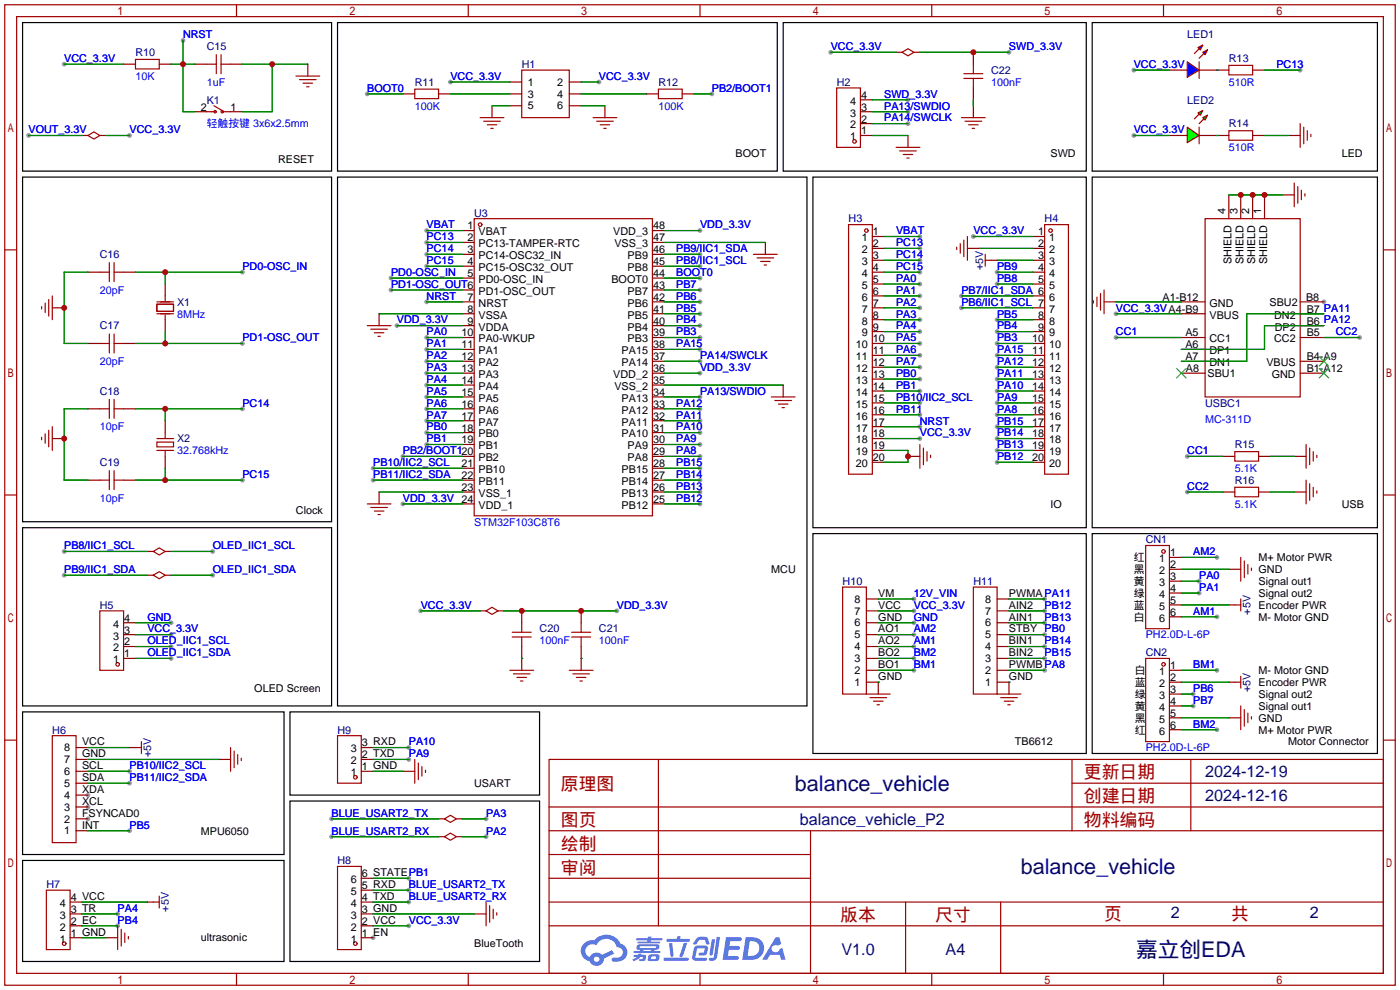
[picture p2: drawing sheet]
<svg xmlns="http://www.w3.org/2000/svg" width="299mm" height="212mm" viewBox="0 0 299 212" stroke-linecap="round" stroke-linejoin="round" font-family="sans-serif">
<g fill="#999">
<circle cx="283" cy="64.5" r=".51"/>
<circle cx="18.8" cy="175" r=".51"/>
<circle cx="18.8" cy="172.5" r=".51"/>
<circle cx="18.8" cy="169.9" r=".51"/>
<circle cx="79.8" cy="200.4" r=".51"/>
<circle cx="39.1" cy="8.6" r=".51"/>
<circle cx="128" cy="17.5" r=".51"/>
<circle cx="96.3" cy="17.5" r=".51"/>
<circle cx="78.5" cy="20.1" r=".51"/>
<circle cx="152.1" cy="20.1" r=".51"/>
<circle cx="91.2" cy="49.3" r=".51"/>
<circle cx="91.2" cy="51.8" r=".51"/>
<circle cx="91.2" cy="54.4" r=".51"/>
<circle cx="91.2" cy="56.9" r=".51"/>
<circle cx="83.6" cy="59.4" r=".51"/>
<circle cx="83.6" cy="62" r=".51"/>
<circle cx="91.2" cy="64.5" r=".51"/>
<circle cx="84.8" cy="69.6" r=".51"/>
<circle cx="91.2" cy="72.1" r=".51"/>
<circle cx="91.2" cy="74.7" r=".51"/>
<circle cx="91.2" cy="77.2" r=".51"/>
<circle cx="91.2" cy="79.8" r=".51"/>
<circle cx="91.2" cy="82.3" r=".51"/>
<circle cx="91.2" cy="84.8" r=".51"/>
<circle cx="91.2" cy="87.4" r=".51"/>
<circle cx="91.2" cy="89.9" r=".51"/>
<circle cx="91.2" cy="92.5" r=".51"/>
<circle cx="91.2" cy="95" r=".51"/>
<circle cx="86.1" cy="97.5" r=".51"/>
<circle cx="79.8" cy="100.1" r=".51"/>
<circle cx="79.8" cy="102.6" r=".51"/>
<circle cx="86.1" cy="107.7" r=".51"/>
<circle cx="149.6" cy="107.7" r=".51"/>
<circle cx="149.6" cy="105.2" r=".51"/>
<circle cx="149.6" cy="102.6" r=".51"/>
<circle cx="149.6" cy="100.1" r=".51"/>
<circle cx="149.6" cy="97.5" r=".51"/>
<circle cx="149.6" cy="95" r=".51"/>
<circle cx="149.6" cy="92.5" r=".51"/>
<circle cx="149.6" cy="89.9" r=".51"/>
<circle cx="149.6" cy="87.4" r=".51"/>
<circle cx="149.6" cy="84.8" r=".51"/>
<circle cx="149.6" cy="79.8" r=".51"/>
<circle cx="149.6" cy="77.2" r=".51"/>
<circle cx="149.6" cy="74.7" r=".51"/>
<circle cx="149.6" cy="72.1" r=".51"/>
<circle cx="149.6" cy="69.6" r=".51"/>
<circle cx="149.6" cy="67.1" r=".51"/>
<circle cx="149.6" cy="64.5" r=".51"/>
<circle cx="149.6" cy="62" r=".51"/>
<circle cx="149.6" cy="59.4" r=".51"/>
<circle cx="149.6" cy="56.9" r=".51"/>
<circle cx="149.6" cy="54.4" r=".51"/>
<circle cx="149.6" cy="49.3" r=".51"/>
<circle cx="51.8" cy="58.2" r=".51"/>
<circle cx="51.8" cy="73.4" r=".51"/>
<circle cx="51.8" cy="87.4" r=".51"/>
<circle cx="51.8" cy="102.6" r=".51"/>
<circle cx="13.7" cy="13.7" r=".51"/>
<circle cx="27.7" cy="29" r=".51"/>
<circle cx="6.1" cy="29" r=".51"/>
<circle cx="89.9" cy="130.6" r=".51"/>
<circle cx="131.8" cy="130.6" r=".51"/>
<circle cx="194.1" cy="21.3" r=".51"/>
<circle cx="194.1" cy="26.4" r=".51"/>
<circle cx="194.1" cy="23.9" r=".51"/>
<circle cx="177.5" cy="11.2" r=".51"/>
<circle cx="215.6" cy="11.2" r=".51"/>
<circle cx="242.3" cy="15" r=".51"/>
<circle cx="242.3" cy="29" r=".51"/>
<circle cx="277.9" cy="15" r=".51"/>
<circle cx="196.6" cy="50.5" r=".51"/>
<circle cx="196.6" cy="53.1" r=".51"/>
<circle cx="196.6" cy="55.6" r=".51"/>
<circle cx="196.6" cy="58.2" r=".51"/>
<circle cx="196.6" cy="60.7" r=".51"/>
<circle cx="196.6" cy="63.2" r=".51"/>
<circle cx="196.6" cy="65.8" r=".51"/>
<circle cx="196.6" cy="68.3" r=".51"/>
<circle cx="196.6" cy="70.9" r=".51"/>
<circle cx="196.6" cy="73.4" r=".51"/>
<circle cx="196.6" cy="75.9" r=".51"/>
<circle cx="196.6" cy="78.5" r=".51"/>
<circle cx="196.6" cy="81" r=".51"/>
<circle cx="196.6" cy="83.6" r=".51"/>
<circle cx="196.6" cy="86.1" r=".51"/>
<circle cx="196.6" cy="88.6" r=".51"/>
<circle cx="196.6" cy="91.2" r=".51"/>
<circle cx="196.6" cy="93.7" r=".51"/>
<circle cx="208" cy="50.5" r=".51"/>
<circle cx="213.1" cy="58.2" r=".51"/>
<circle cx="213.1" cy="60.7" r=".51"/>
<circle cx="213.1" cy="68.3" r=".51"/>
<circle cx="213.1" cy="70.9" r=".51"/>
<circle cx="213.1" cy="73.4" r=".51"/>
<circle cx="213.1" cy="75.9" r=".51"/>
<circle cx="213.1" cy="78.5" r=".51"/>
<circle cx="213.1" cy="81" r=".51"/>
<circle cx="213.1" cy="83.6" r=".51"/>
<circle cx="213.1" cy="86.1" r=".51"/>
<circle cx="213.1" cy="88.6" r=".51"/>
<circle cx="213.1" cy="91.2" r=".51"/>
<circle cx="213.1" cy="93.7" r=".51"/>
<circle cx="213.1" cy="96.3" r=".51"/>
<circle cx="213.1" cy="98.8" r=".51"/>
<circle cx="238.5" cy="72.1" r=".51"/>
<circle cx="290.6" cy="72.1" r=".51"/>
<circle cx="253.7" cy="97.5" r=".51"/>
<circle cx="253.7" cy="105.2" r=".51"/>
<circle cx="238.5" cy="67.1" r=".51"/>
<circle cx="36.6" cy="133.1" r=".51"/>
<circle cx="36.6" cy="135.6" r=".51"/>
<circle cx="36.6" cy="138.2" r=".51"/>
<circle cx="36.6" cy="140.7" r=".51"/>
<circle cx="205.5" cy="65.8" r=".51"/>
<circle cx="205.5" cy="63.2" r=".51"/>
<circle cx="45.5" cy="117.9" r=".51"/>
<circle cx="13.7" cy="117.9" r=".51"/>
<circle cx="13.7" cy="122.9" r=".51"/>
<circle cx="45.5" cy="122.9" r=".51"/>
<circle cx="27.7" cy="164.8" r=".51"/>
<circle cx="27.7" cy="167.4" r=".51"/>
<circle cx="27.7" cy="177.5" r=".51"/>
<circle cx="87.4" cy="197.9" r=".51"/>
<circle cx="87.4" cy="190.2" r=".51"/>
<circle cx="87.4" cy="192.8" r=".51"/>
<circle cx="103.9" cy="178.8" r=".51"/>
<circle cx="70.9" cy="178.8" r=".51"/>
<circle cx="70.9" cy="175" r=".51"/>
<circle cx="103.9" cy="175" r=".51"/>
<circle cx="87.4" cy="162.3" r=".51"/>
<circle cx="87.4" cy="159.8" r=".51"/>
<circle cx="25.1" cy="195.3" r=".51"/>
<circle cx="25.1" cy="197.9" r=".51"/>
<circle cx="87.4" cy="187.7" r=".51"/>
<circle cx="195.3" cy="128" r=".51"/>
<circle cx="195.3" cy="130.6" r=".51"/>
<circle cx="223.3" cy="135.6" r=".51"/>
<circle cx="195.3" cy="135.6" r=".51"/>
<circle cx="195.3" cy="138.2" r=".51"/>
<circle cx="195.3" cy="140.7" r=".51"/>
<circle cx="195.3" cy="133.1" r=".51"/>
<circle cx="195.3" cy="143.3" r=".51"/>
<circle cx="260.1" cy="119.1" r=".51"/>
<circle cx="260.1" cy="143.3" r=".51"/>
<circle cx="260.1" cy="156" r=".51"/>
<circle cx="255" cy="148.3" r=".51"/>
<circle cx="255" cy="150.9" r=".51"/>
<circle cx="260.1" cy="131.8" r=".51"/>
<circle cx="256.3" cy="124.2" r=".51"/>
<circle cx="256.3" cy="126.7" r=".51"/>
<circle cx="223.3" cy="128" r=".51"/>
<circle cx="223.3" cy="130.6" r=".51"/>
<circle cx="223.3" cy="133.1" r=".51"/>
<circle cx="223.3" cy="138.2" r=".51"/>
<circle cx="223.3" cy="140.7" r=".51"/>
<circle cx="223.3" cy="143.3" r=".51"/>
</g>
<g fill="none" stroke="#a10000" stroke-width=".25">
<path d="M1 1h297.2v209.6h-297.2zM3.6 3.6h292.1v204.4h-292.1zM50.5 1v2.6M100.1 1v2.6M149.6 1v2.6M199.1 1v2.6M248.7 1v2.6M1 53.4h2.6M295.7 53.4h2.5M1 105.8h2.6M295.7 105.8h2.5M1 158.2h2.6"/>
<path d="M295.7 158.2h2.5M117.3 162.3h178.4v45.7h-178.4zM117.3 177.5h178.4M117.3 172.5h178.4M140.7 162.3v35.6M173.2 177.5v30.5M229.1 162.3v15.2M229.1 167.4h66.6M254.5 162.3v15.2M117.3 182.6h55.9M117.3 197.9h178.4M117.3 192.8h178.4"/>
<path d="M117.3 187.7h55.9M193.5 192.8v15.2M213.9 192.8v15.2M50.5 208v2.6M100.1 208v2.6M149.6 208v2.6M199.1 208v2.6M248.7 208v2.6"/>
</g>
<g fill="#5487ff">
<path d="M155.2 200.3h2.6a.48 .48 0 0 1 .7 .4 .48 .48 0 0 1-.6 .4h-1.8l-.2 1.1h1.9a.43 .43 0 0 1 .4 .4 .43 .43 0 0 1-.5 .4h-1.9l-.2 1.3h1.7a.45 .45 0 0 1 .5 .2 .45 .45 0 0 1-.1 .6h-3.3z"/>
<path d="M165.7 200.3h.9l.4 1.5-.8 .3a.84 .84 0 0 0-1.2 .3 .84 .84 0 0 0 .4 1.1 .84 .84 0 0 0 1.1-.4l.1-.2 .6-.3 .7 2.5h-1l-.2-1h-2.1l-.6 1h-1.1z"/>
<path d="M152.1 200.8h.7l-.5 3.1a.36 .36 0 0 1-.3 .3 .36 .36 0 0 1-.4-.3z"/>
<path d="M153.2 200.2h.7l-.6 4.3a1.13 1.13 0 0 1-1.8 .6l.2-.4h.7l.2-.2z"/>
<path d="M148.9 200.6l.6-.4h1a.77 .77 0 0 1 .9 .5l.3 1-.2 .2h-.5l-.3-.9-.2-.2-1 .1-.7 1-.6-.1-.1-.2z"/>
<path d="M148.4 202.4l.6-.3h1.7a.81 .81 0 0 1 .7 .5 .81 .81 0 0 1-.2 .8 .81 .81 0 0 1-.9 .8h-.7a.32 .32 0 0 1-.3-.3 .32 .32 0 0 1 .4-.3h.7l.2-.9-1.6 .1-.4 1.8 2.2 .1a.32 .32 0 0 1 .3 .4 .32 .32 0 0 1-.4 .2h-2.2l-.5-.3-.1-.5z"/>
<path d="M141.9 204.7h5a.33 .33 0 0 1 .3 .3 .33 .33 0 0 1-.3 .3h-4.9l-.2-.1z"/>
<path d="M146.1 201.5h.8l-.7 2a.98 .98 0 0 1-.7 1.1l-.3-.3z"/>
<path d="M143 201.6h.7l.3 2.5a.34 .34 0 0 1-.3 .4 .34 .34 0 0 1-.4-.3z"/>
<path d="M142.5 200.7h2.1l.3-.6h.6l-.1 .6h1.7a.32 .32 0 0 1 .4 .3 .32 .32 0 0 1-.4 .3h-4.5l-.2-.2z"/>
<path d="M135.5 204.1h.9l.1-.3h.6v.3h.8a.82 .82 0 0 1-.5 1.3h-.8v-.4l.7-.1 .1-.3a.68 .68 0 0 0-1 .4l-1.1 .4-.1-.4 .9-.5h-.7z"/>
<path d="M136 200.5h2.4l.1-.3h.7v.3h2.2l.2 .3-.2 .2h-2.3v.2h1.8l.2 .3-.2 .1h-4.5l-.1-.4h2l.1-.2h-2.3l-.1-.2z"/>
<path d="M159.4 200.3l-.8 4.9h1.7a2.5 2.5 0 0 0 3-2.5 2.5 2.5 0 0 0-3.1-2.4zM160.3 201.1a1.61 1.61 0 0 1 2 1.5 1.61 1.61 0 0 1-1.8 1.7h-.7z"/>
<path d="M136.2 202a.55 .55 0 0 0-.2 .8 .55 .55 0 0 0 .7 .2l.1 .3h-1.3v.3l5.4 .1 .3-.2-.2-.2h-1.2l.2-.3a.7 .7 0 0 0 .8-.3 .7 .7 0 0 0 0-.8l-4.2-.1zM136.8 202.3l3.3-.1 .1 .1-.2 .3h-3.2zM137.5 203h1.7l-.2 .3h-1.4z"/>
<path d="M138.6 204.2a1.05 1.05 0 0 0 0 1.2 2.91 2.91 0 0 0 2.2-.2 .98 .98 0 0 0 0-1.2h-1.6zM139.2 204.5l.9-.1 .1 .4-.2 .2-.8-.1z"/>
<path d="M124.9 201.6a2.23 2.23 0 0 0-.7 2.3 2.23 2.23 0 0 0 1.8 1.6 1.58 1.58 0 0 0 1.8 .9 1.58 1.58 0 0 0 1.3-1.5l2.2-1.1-.5-.7-2.1 1a1.65 1.65 0 0 0-2.7 .4 1.45 1.45 0 0 1-.8-1.9 1.45 1.45 0 0 1 2-.7l.3 .1a2.3 2.3 0 0 1 2.3-1.3 2.3 2.3 0 0 1 2 1.7 1.12 1.12 0 0 1 1.3 1 1.12 1.12 0 0 1-1.1 1.2h-.7a.45 .45 0 0 0-.6 .4 .45 .45 0 0 0 .5 .5 2.21 2.21 0 0 0 2.2-.5 2.21 2.21 0 0 0 .5-2.3 2.13 2.13 0 0 0-1.3-1.1 3.3 3.3 0 0 0-5.6-.7l-1.1 .1zM127 205a.57 .57 0 0 1 1.1 0 .57 .57 0 0 1-1.1 0z"/>
</g>
<g fill="none" stroke="#a10000" stroke-width=".25">
<path d="M29 12.7h5v2h-5zM44.2 13.7h2M46.2 11.7v4M47.2 13.7h2.1M47.2 11.7v4M63.2 16.3h5.1M64 17h3.6M64.8 17.8h2M65.5 18.5h.5M88.6 19.1h5.1v2h-5.1zM111.5 15h10.2v10.1h-10.2zM140.7 19.1h5.1v2h-5.1z"/>
<path d="M178.8 18.8h5.1v12.7h-5.1zM192.8 11.2l1.3-.8 1.2 .8-1.2 .7zM206 16.8h4.1M206 15.7h4.1M208 13.7v2M208 16.8v2M256.3 13.2v3.6M18.8 29l1.3-.8 1.2 .8-1.2 .7zM44.2 23.9h1.8M45.7 22.6l1.8 1M47.5 23.9h1.8M102.6 25.1h5.1"/>
<path d="M103.4 25.9h3.5M104.1 26.7h2.1M104.9 27.4h.5M126.7 25.1h5.1M127.5 25.9h3.6M128.3 26.7h2M129 27.4h.5M191.5 31.5h5.1M192.3 32.3h3.5M193 33h2.1M193.8 33.8h.5M205.5 25.1h5.1"/>
<path d="M206.2 25.9h3.6M207 26.7h2M207.8 27.4h.5M21.3 58.2h2.1M23.4 56.1v4.1M24.4 58.2h2M24.4 56.1v4.1M101.3 46.7h38.1v63.5h-38.1zM161 54.4h5.1M161.8 55.1h3.6M162.6 55.9h2M163.3 56.6h.5"/>
<path d="M8.9 65.5v.5M9.7 64.8v2M10.4 64v3.6M11.2 63.2v5.1M21.3 73.4h2.1M23.4 71.4v4M24.4 71.4v4M24.4 73.4h2M33.5 65h3.6v1.5h-3.6zM33.5 64.5h3.6M33.5 67.1h3.6M35.3 63.2v1.1"/>
<path d="M35.3 67.3v1M78.5 69.6h5.1M79.2 70.4h3.6M80 71.1h2M80.8 71.9h.5M8.9 93.5v.5M9.7 92.7v2M10.4 91.9v3.6M11.2 91.2v5.1M21.3 87.4h2.1M23.4 85.3v4.1M24.4 85.3v4.1"/>
<path d="M24.4 87.4h2M33.5 94.5h3.6v1h-3.6zM33.5 96.3h3.6M33.5 93.7h3.6M35.3 92.5v1.2M35.3 96.3v1.2M164.8 84.8h5.1M165.6 85.6h3.6M166.4 86.4h2M167.1 87.1h.5M21.3 102.6h2.1M23.4 100.6v4"/>
<path d="M24.4 100.6v4M24.4 102.6h2M78.5 107.7h5.1M79.2 108.5h3.6M80 109.2h2M80.8 110h.5M103.9 130.6l1.3-.8 1.2 .8-1.2 .7zM109.5 135.1h4M109.5 136.1h4M111.5 133.1v2M111.5 136.1v2.1M122.2 135.1h4"/>
<path d="M122.2 136.1h4M124.2 133.1v2M124.2 136.1v2.1M109 143.3h5M109.7 144h3.6M110.5 144.8h2M111.3 145.5h.5M121.7 143.3h5M122.4 144h3.6M123.2 144.8h2M124 145.5h.5"/>
<circle cx="46" cy="23.9" r=".25"/>
<circle cx="47.5" cy="23.9" r=".25"/>
<circle cx="182.6" cy="30.2" r=".38"/>
<circle cx="102.6" cy="48" r=".38"/>
</g>
<g fill="none" stroke="#870000" stroke-width=".25">
<path d="M26.4 13.7h2.6M34 13.7h2.6M41.7 13.7h2.5M49.3 13.7h2.5M65.8 13.7v2.6M109 17.5h2.5M121.7 17.5h2.5M191.5 11.2h1.3M195.3 11.2h1.3M208 11.2v2.5M208 18.8v2.5M249.9 15h3.8"/>
<path d="M256.3 15h3.8M17.5 29h1.3M21.3 29h1.3M41.7 23.9h2.5M49.3 23.9h2.5M86.1 20.1h2.5M93.7 20.1h2.6M105.2 22.6v2.5M109 20.1h2.5M109 22.6h2.5M121.7 20.1h2.5M121.7 22.6h2.5"/>
<path d="M129.3 22.6v2.5M138.2 20.1h2.5M145.8 20.1h2.5M183.9 23.9h2.5M183.9 29h2.5M183.9 26.4h2.5M183.9 21.3h2.5M194.1 29v2.5M208 22.6v2.5M18.8 58.2h2.5M26.4 58.2h2.6M98.8 49.3h2.5"/>
<path d="M98.8 51.8h2.5M98.8 54.4h2.5M98.8 56.9h2.5M98.8 59.4h2.5M139.4 49.3h2.6M139.4 51.8h2.6M139.4 54.4h2.6M139.4 56.9h2.6M139.4 59.4h2.6M163.6 51.8v2.6M11.2 65.8h2.5M18.8 73.4h2.5"/>
<path d="M26.4 73.4h2.6M35.3 60.7v2.5M35.3 68.3v2.6M81 67.1v2.5M98.8 62h2.5M98.8 64.5h2.5M98.8 67.1h2.5M98.8 69.6h2.5M98.8 72.1h2.5M98.8 74.7h2.5M98.8 77.2h2.5M98.8 79.8h2.5"/>
<path d="M139.4 62h2.6M139.4 64.5h2.6M139.4 67.1h2.6M139.4 69.6h2.6M139.4 72.1h2.6M139.4 74.7h2.6M139.4 77.2h2.6M139.4 79.8h2.6M11.2 93.7h2.5M18.8 87.4h2.5M26.4 87.4h2.6M35.3 89.9v2.6"/>
<path d="M35.3 97.5v2.6M98.8 82.3h2.5M98.8 84.8h2.5M98.8 87.4h2.5M98.8 89.9h2.5M98.8 92.5h2.5M98.8 95h2.5M98.8 97.5h2.5M139.4 82.3h2.6M139.4 84.8h2.6M139.4 87.4h2.6M139.4 89.9h2.6"/>
<path d="M139.4 92.5h2.6M139.4 95h2.6M139.4 97.5h2.6M167.4 82.3v2.5M18.8 102.6h2.5M26.4 102.6h2.6M81 105.2v2.5M98.8 100.1h2.5M98.8 102.6h2.5M98.8 105.2h2.5M98.8 107.7h2.5M139.4 100.1h2.6"/>
<path d="M139.4 102.6h2.6M139.4 105.2h2.6M139.4 107.7h2.6M102.6 130.6h1.3M106.4 130.6h1.3M111.5 130.6v2.5M111.5 138.2v5.1M124.2 130.6v2.5M124.2 138.2v5.1"/>
</g>
<g fill="none" stroke="#008700" stroke-width=".25">
<path d="M13.7 13.7h12.7M36.6 13.7h5.1M39.1 8.6v15.3h2.6M51.8 13.7h14M58.2 13.7v10.2h-6.4M96.3 17.5h12.7M124.2 17.5h3.8M177.5 11.2h14M196.6 11.2h19M6.1 29h11.4M22.6 29h5.1M78.5 20.1h7.6"/>
<path d="M96.3 20.1h12.7M105.2 22.6h3.8M124.2 20.1h14M124.2 22.6h5.1M148.3 20.1h3.8M186.4 23.9h7.7M186.4 29h7.7M186.4 21.3h7.7M186.4 26.4h7.7M208 21.3v1.3M18.8 58.2h-5.1v15.2h5.1M29 58.2h22.8"/>
<path d="M35.3 58.2v2.5M83.6 59.4h15.2M91.2 49.3h7.6M91.2 51.8h7.6M91.2 54.4h7.6M91.2 56.9h7.6M142 49.3h7.6M142 51.8h21.6M142 54.4h7.6M142 56.9h7.6M142 59.4h7.6M29 73.4h22.8"/>
<path d="M35.3 70.9v2.5M81 67.1h17.8M83.6 62h15.2M84.8 69.6h14M91.2 64.5h7.6M91.2 72.1h7.6M91.2 74.7h7.6M91.2 77.2h7.6M91.2 79.8h7.6M142 62h7.6M142 64.5h7.6M142 67.1h7.6"/>
<path d="M142 69.6h7.6M142 72.1h7.6M142 74.7h7.6M142 77.2h7.6M142 79.8h7.6M18.8 87.4h-5.1v15.2h5.1M29 87.4h22.8M35.3 87.4v2.5M86.1 97.5h12.7M91.2 82.3h7.6M91.2 84.8h7.6M91.2 87.4h7.6"/>
<path d="M91.2 89.9h7.6M91.2 92.5h7.6M91.2 95h7.6M142 82.3h25.4M142 84.8h7.6M142 87.4h7.6M142 89.9h7.6M142 92.5h7.6M142 95h7.6M142 97.5h7.6M29 102.6h22.8M35.3 100.1v2.5"/>
<path d="M79.8 100.1h19M79.8 102.6h19M81 105.2h17.8M86.1 107.7h12.7M142 100.1h7.6M142 102.6h7.6M142 105.2h7.6M142 107.7h7.6M89.9 130.6h12.7M107.7 130.6h24.1M111.5 140.7h.1M124.2 140.7h.1"/>
</g>
<path d="M4.8 4.8h66.1v31.8h-66.1zM72.1 4.8h94v31.8h-94zM167.4 4.8h64.8v31.8h-64.8zM4.8 37.8h66.1v73.7h-66.1z" fill="none" stroke="#000" stroke-width=".25"/>
<g fill="#00f" stroke="#a10000" stroke-width=".25">
<path d="M253.7 13.2l2.6 1.8-2.6 1.5z"/>
<path d="M256 10.2l1-.5-.5 1z"/>
<path d="M257 11.2l1.1-.5-.5 1z"/>
</g>
<path d="M256.3 10.4l-1 1M257.3 11.4l-1 1M256.3 27.2v3.5" fill="none" stroke="#a10000" stroke-width=".25"/>
<path d="M249.9 29h3.8M256.3 29h3.8" fill="none" stroke="#870000" stroke-width=".25"/>
<g fill="#0f0" stroke="#a10000" stroke-width=".25">
<path d="M253.7 27.2l2.6 1.8-2.6 1.5z"/>
<path d="M256 24.1l1-.5-.5 1z"/>
<path d="M257 25.1l1.1-.5-.5 1.1z"/>
</g>
<g fill="none" stroke="#a10000" stroke-width=".25">
<path d="M262.6 14h5.1v2h-5.1zM256.3 24.4l-1 1M257.3 25.4l-1 1M262.6 27.9h5.1v2.1h-5.1zM276.6 39.1v5.1M277.4 39.9v3.5M277.9 26.4v5.1M278.6 27.2v3.5M279.4 27.9v2.1M280.2 28.7v.5M181.4 48h5v53.3h-5zM204.5 52.8v.5"/>
<path d="M205.2 52.1v2M206 51.3v3.6M206.8 50.5v5.1M210.6 54.4v2.5M210.6 55.6h1.2M223.3 48h5v53.3h-5zM257.6 46.7h20.3v38.1h-20.3zM278.1 40.6v2.1M278.9 41.4v.5M233.7 64.3v.5M234.4 63.5v2M235.2 62.7v3.6"/>
<path d="M236 62v5.1M196.6 95v5.1M197.4 95.8v3.5M198.1 96.5v2.1M198.9 97.3v.5M263.9 96.5h5.1v2.1h-5.1zM279.1 95v5.1M279.9 95.8v3.5M280.7 96.5v2.1M281.4 97.3v.5M32.8 117.9l1.2-.8 1.3 .8-1.3 .7zM244.9 116.6h5v17.8h-5z"/>
<path d="M263.9 104.1h5.1v2.1h-5.1zM265.2 119.1v5.1M265.9 119.9v3.5M279.1 102.6v5.1M279.9 103.4v3.5M280.7 104.1v2.1M281.4 104.9v.5M21.3 130.6h5.1v12.7h-5.1zM32.8 122.9l1.2-.7 1.3 .7-1.3 .8zM180.1 125.5h5.1v22.8h-5.1zM208 125.5h5.1v22.8h-5.1zM263.9 129.3h1.3"/>
<path d="M265.2 128v2.6M266.7 120.6v2.1M267.5 121.4v.5M11.2 157.2h5.1v22.9h-5.1zM29 159.8h1.2M30.2 158.5v2.5M49.3 159.8v5M72.1 157.2h5.1v10.2h-5.1zM185.2 148.3h5M185.9 149.1h3.6M186.7 149.9h2M187.5 150.6h.5"/>
<path d="M213.1 148.3h5.1M213.9 149.1h3.5M214.6 149.9h2.1M215.4 150.6h.5M244.9 140.7h5v17.8h-5zM263.9 145.8h1.3M265.2 144.5v2.6M265.2 150.9v5.1M265.9 151.6v3.6M266.7 152.4v2M267.5 153.2v.5M50 160.5v3.6"/>
<path d="M50.8 161.3v2M51.6 162.1v.5M88.6 162.3v5.1M89.4 163.1v3.5M90.2 163.8v2.1M90.9 164.6v.5M95 178.8l1.3-.7 1.2 .7-1.2 .8zM95 175l1.3-.8 1.2 .8-1.2 .8zM9.9 190.2h5.1v12.7h-5.1zM25.1 197.9v5M25.9 198.6v3.6M26.7 199.4v2"/>
<path d="M32.8 192.8h1.2M34 191.5v2.6M72.1 185.2h5.1v17.7h-5.1zM103.9 192.8v5.1M104.6 193.5v3.6M105.4 194.3v2M106.2 195.1v.5M27.4 200.2v.5"/>
<circle cx="185.2" cy="49.3" r=".38"/>
<circle cx="224.5" cy="49.3" r=".38"/>
<circle cx="248.7" cy="117.9" r=".38"/>
<circle cx="25.1" cy="142" r=".38"/>
<circle cx="248.7" cy="142" r=".38"/>
<circle cx="75.9" cy="166.1" r=".38"/>
<circle cx="13.7" cy="201.7" r=".38"/>
<circle cx="75.9" cy="201.7" r=".38"/>
</g>
<g fill="none" stroke="#870000" stroke-width=".25">
<path d="M260.1 15h2.5M267.7 15h2.6M260.1 29h2.5M267.7 29h2.6M275.3 29h2.6M186.4 50.5h2.6M186.4 53.1h2.6M186.4 55.6h2.6M186.4 58.2h2.6M206.8 53.1h2.5M211.8 55.6h1.3M220.7 50.5h2.6"/>
<path d="M220.7 53.1h2.6M220.7 55.6h2.6M220.7 58.2h2.6M262.6 41.7v5M265.2 41.7v5M267.7 41.7v5M270.3 41.7v5M274.1 41.7h2.5M186.4 60.7h2.6M186.4 63.2h2.6M186.4 65.8h2.6M186.4 68.3h2.6"/>
<path d="M186.4 70.9h2.6M186.4 73.4h2.6M186.4 75.9h2.6M186.4 78.5h2.6M220.7 60.7h2.6M220.7 63.2h2.6M220.7 65.8h2.6M220.7 68.3h2.6M220.7 70.9h2.6M220.7 73.4h2.6M220.7 75.9h2.6M220.7 78.5h2.6"/>
<path d="M236 64.5h2.5M252.5 64.5h5.1M252.5 67.1h5.1M252.5 72.1h5.1M252.5 74.7h5.1M252.5 77.2h5.1M252.5 79.8h5.1M277.9 64.5h5.1M277.9 67.1h5.1M277.9 72.1h5.1M277.9 77.2h5.1M277.9 79.8h5.1"/>
<path d="M277.9 69.6h5.1M186.4 81h2.6M186.4 83.6h2.6M186.4 86.1h2.6M186.4 88.6h2.6M186.4 91.2h2.6M186.4 93.7h2.6M186.4 96.3h2.6M186.4 98.8h2.6M194.1 97.5h2.5M220.7 81h2.6M220.7 83.6h2.6"/>
<path d="M220.7 86.1h2.6M220.7 88.6h2.6M220.7 91.2h2.6M220.7 93.7h2.6M220.7 96.3h2.6M220.7 98.8h2.6M261.4 97.5h2.5M269 97.5h2.5M276.6 97.5h2.5M31.5 117.9h1.3M35.3 117.9h1.3M249.9 119.1h2.6"/>
<path d="M261.4 105.2h2.5M269 105.2h2.5M276.6 105.2h2.5M26.4 138.2h2.6M26.4 135.6h2.6M26.4 133.1h2.6M31.5 122.9h1.3M35.3 122.9h1.3M185.2 138.2h2.5M185.2 135.6h2.5M185.2 133.1h2.5M185.2 130.6h2.5"/>
<path d="M185.2 128h2.5M213.1 138.2h2.5M213.1 135.6h2.5M213.1 133.1h2.5M213.1 130.6h2.5M213.1 128h2.5M249.9 121.7h2.6M249.9 124.2h2.6M249.9 126.7h2.6M249.9 129.3h2.6M249.9 131.8h2.6M262.6 121.7h2.6"/>
<path d="M262.6 129.3h1.3M16.3 159.8h2.5M26.4 140.7h2.6M27.7 159.8h1.3M77.2 159.8h2.6M185.2 140.7h2.5M185.2 145.8h2.5v2.5M185.2 143.3h2.5M213.1 140.7h2.5M213.1 145.8h2.5v2.5M213.1 143.3h2.5M249.9 145.8h2.6"/>
<path d="M249.9 143.3h2.6M249.9 148.3h2.6M249.9 150.9h2.6M249.9 153.4h2.6M249.9 156h2.6M262.6 145.8h1.3M262.6 153.4h2.6M16.3 177.5h2.5M16.3 175h2.5M16.3 172.5h2.5M16.3 169.9h2.5M16.3 167.4h2.5"/>
<path d="M16.3 164.8h2.5M16.3 162.3h2.5M46.7 162.3h2.6M77.2 164.8h2.6M77.2 162.3h2.6M86.1 164.8h2.5M93.7 175h1.3M93.7 178.8h1.3M97.5 175h1.3M97.5 178.8h1.3M15 197.9h2.5M15 195.3h2.5"/>
<path d="M15 192.8h2.5M31.5 192.8h1.3M77.2 197.9h2.6M77.2 195.3h2.6M77.2 192.8h2.6M77.2 190.2h2.6M77.2 187.7h2.6M101.3 195.3h2.6M15 200.4h2.5M22.6 200.4h2.5M77.2 200.4h2.6"/>
</g>
<g fill="none" stroke="#008700" stroke-width=".25">
<path d="M242.3 15h7.6M260.1 15h.1M270.3 15h7.6M242.3 29h7.6M260.1 29h.1M270.3 29h5M189 50.5h7.6M189 53.1h7.6M189 55.6h7.6M189 58.2h7.6M208 50.5h12.7M209.3 53.1h11.4"/>
<path d="M213.1 55.6h7.6M213.1 58.2h7.6M262.6 41.7h11.5M189 60.7h7.6M189 63.2h7.6M189 65.8h7.6M189 68.3h7.6M189 70.9h7.6M189 73.4h7.6M189 75.9h7.6M189 78.5h7.6M205.5 63.2h15.2"/>
<path d="M205.5 65.8h15.2M213.1 60.7h7.6M213.1 68.3h7.6M213.1 70.9h7.6M213.1 73.4h7.6M213.1 75.9h7.6M213.1 78.5h7.6M238.5 67.1h14M238.5 72.1h14M238.5 64.5h14M283 67.1h-16.6v10.1h-13.9M283 69.6h-12.7v5.1h-17.8"/>
<path d="M283 72.1h7.6M189 81h7.6M189 83.6h7.6M189 86.1h7.6M189 88.6h7.6M189 91.2h7.6M189 93.7h7.6M189 96.3h5.1v2.5h-5.1M213.1 81h7.6M213.1 83.6h7.6M213.1 86.1h7.6M213.1 88.6h7.6"/>
<path d="M213.1 91.2h7.6M213.1 93.7h7.6M213.1 96.3h7.6M213.1 98.8h7.6M253.7 97.5h7.7M271.5 97.5h5.1M13.7 117.9h17.8M36.6 117.9h8.9M252.5 119.1h7.6M253.7 105.2h7.7M271.5 105.2h5.1M13.7 122.9h17.8"/>
<path d="M29 133.1h7.6M29 135.6h7.6M29 138.2h7.6M36.6 122.9h8.9M187.7 133.1h7.6M187.7 135.6h7.6M187.7 138.2h7.6M187.7 128h7.6M187.7 130.6h7.6M215.6 133.1h7.7M215.6 135.6h7.7M215.6 138.2h7.7"/>
<path d="M215.6 128h7.7M215.6 130.6h7.7M252.5 131.8h7.6M252.5 129.3h10.1M252.5 121.7h10.1M252.5 124.2h3.8M252.5 126.7h3.8M18.8 159.8h8.9M29 140.7h7.6M79.8 159.8h7.6M187.7 145.8h.1M187.7 140.7h7.6"/>
<path d="M187.7 143.3h7.6M215.6 145.8h.1M215.6 140.7h7.7M215.6 143.3h7.7M252.5 143.3h7.6M252.5 156h7.6M252.5 145.8h10.1M252.5 153.4h10.1M252.5 148.3h2.5M252.5 150.9h2.5M18.8 162.3h27.9M18.8 164.8h8.9"/>
<path d="M18.8 167.4h8.9M18.8 177.5h8.9M70.9 178.8h22.8M70.9 175h22.8M79.8 162.3h7.6M79.8 164.8h6.3M98.8 178.8h5.1M98.8 175h5.1M17.5 192.8h14M17.5 197.9h7.6M17.5 195.3h7.6M79.8 192.8h7.6"/>
<path d="M79.8 197.9h7.6M79.8 195.3h21.5M79.8 190.2h7.6M79.8 187.7h7.6M17.5 200.4h5.1"/>
</g>
<path d="M233.4 4.8h61v31.8h-61zM72.1 37.8h100.4v113.1h-100.4zM173.7 37.8h58.5v75h-58.5zM233.4 37.8h61v75h-61zM4.8 112.8h66.1v38.1h-66.1zM173.7 114h58.5v47h-58.5zM233.4 114h61v47h-61zM4.8 152.1h55.9v30.5h-55.9zM62 152.1h53.3v17.8h-53.3zM62 171.2h53.3v34.3h-53.3zM4.8 183.9h55.9v21.6h-55.9z" fill="none" stroke="#000" stroke-width=".25"/>
<path d="M251.5 78.7l2 2.1M253.5 78.7l-2 2.1M281.9 78.7l2.1 2.1M281.9 76.2l2.1 2M284 78.7l-2.1 2.1M284 76.2l-2.1 2" fill="none" stroke="#3c3" stroke-width=".25"/>
<g fill="#c00">
<circle cx="39.1" cy="13.7" r=".63"/>
<circle cx="58.2" cy="13.7" r=".63"/>
<circle cx="35.3" cy="58.2" r=".63"/>
<circle cx="35.3" cy="73.4" r=".63"/>
<circle cx="13.7" cy="65.8" r=".63"/>
<circle cx="35.3" cy="87.4" r=".63"/>
<circle cx="35.3" cy="102.6" r=".63"/>
<circle cx="13.7" cy="93.7" r=".63"/>
<circle cx="111.5" cy="130.6" r=".63"/>
<circle cx="124.2" cy="130.6" r=".63"/>
<circle cx="208" cy="11.2" r=".63"/>
<circle cx="194.1" cy="97.5" r=".63"/>
<circle cx="265.2" cy="41.7" r=".63"/>
<circle cx="267.7" cy="41.7" r=".63"/>
<circle cx="270.3" cy="41.7" r=".63"/>
</g>
<g font-size="4.6" fill="#000080">
<text x="169.9" y="169">balance_vehicle</text>
<text x="218.1" y="186.8">balance_vehicle</text>
<text x="242.8" y="204.6">嘉立创EDA</text>
</g>
<g font-size="3.8" fill="#a00000">
<text x="231.6" y="166.4">更新日期</text>
<text x="119.9" y="168.9">原理图</text>
<text x="231.6" y="171.5">创建日期</text>
<text x="119.9" y="176.5">图页</text>
<text x="231.6" y="176.5">物料编码</text>
<text x="119.9" y="181.6">绘制</text>
<text x="119.9" y="186.7">审阅</text>
<text x="179.6" y="196.9">版本</text>
<text x="199.9" y="196.9">尺寸</text>
<text x="236" y="196.6">页</text>
<text x="263.1" y="196.6">共</text>
</g>
<g font-size="3.5" fill="#000080">
<text x="257.6" y="166.1">2024-12-19</text>
<text x="257.6" y="171.1">2024-12-16</text>
<text x="170.9" y="176.2">balance_vehicle_P2</text>
<text x="250.2" y="196.3">2</text>
<text x="280" y="196.3">2</text>
<text x="179.8" y="204.2">V1.0</text>
<text x="202.1" y="204.2">A4</text>
</g>
<g font-size="2.3" fill="#000080">
<text x="29" y="12">R10</text>
<text x="44.2" y="10.7">C15</text>
<text x="253.7" y="8.2">LED1</text>
<text x="111.5" y="14.5">H1</text>
<text x="211.8" y="15.8">C22</text>
<text x="262.6" y="13.3">R13</text>
<text x="44.2" y="22.1">K1</text>
<text x="88.6" y="18.3">R11</text>
<text x="140.7" y="18.3">R12</text>
<text x="178.8" y="18.3">H2</text>
<text x="253.7" y="22.1">LED2</text>
<text x="262.6" y="27.2">R14</text>
<text x="101.3" y="46.3">U3</text>
<text x="181.4" y="47.5">H3</text>
<text x="223.3" y="47.5">H4</text>
<text x="21.3" y="55.2">C16</text>
<text x="210.1" y="57.7" transform="rotate(-90 210.1 57.7)">+5V</text>
<text x="37.8" y="65.3">X1</text>
<text x="21.3" y="70.4">C17</text>
<text x="21.3" y="84.4">C18</text>
<text x="257.6" y="86.9">USBC1</text>
<text x="37.8" y="94.5">X2</text>
<text x="263.9" y="95.8">R15</text>
<text x="21.3" y="99.6">C19</text>
<text x="263.9" y="103.4">R16</text>
<text x="244.9" y="116.1">CN1</text>
<text x="180.1" y="125">H10</text>
<text x="208" y="125">H11</text>
<text x="21.3" y="130.1">H5</text>
<text x="267.3" y="131.4" transform="rotate(-90 267.3 131.4)">+5V</text>
<text x="115.3" y="135.2">C20</text>
<text x="128" y="135.2">C21</text>
<text x="244.9" y="140.3">CN2</text>
<text x="267.3" y="147.9" transform="rotate(-90 267.3 147.9)">+5V</text>
<text x="11.2" y="156.8">H6</text>
<text x="32.3" y="161.9" transform="rotate(-90 32.3 161.9)">+5V</text>
<text x="72.1" y="156.8">H9</text>
<text x="72.1" y="184.7">H8</text>
<text x="9.9" y="189.8">H7</text>
<text x="36.1" y="194.9" transform="rotate(-90 36.1 194.9)">+5V</text>
</g>
<g font-size="2.3" fill="#00f">
<text x="39.1" y="8.2">NRST</text>
<text x="177.5" y="10.7">VCC_3.3V</text>
<text x="215.6" y="10.7">SWD_3.3V</text>
<text x="13.7" y="13.3">VCC_3.3V</text>
<text x="29" y="17.1">10K</text>
<text x="96.3" y="17.1">VCC_3.3V</text>
<text x="128" y="17.1">VCC_3.3V</text>
<text x="242.3" y="14.5">VCC_3.3V</text>
<text x="272.8" y="14.5">PC13</text>
<text x="44.2" y="18.3">1uF</text>
<text x="78.5" y="19.6">BOOT0</text>
<text x="88.6" y="23.4">100K</text>
<text x="140.7" y="23.4">100K</text>
<text x="152.1" y="19.6">PB2/BOOT1</text>
<text x="189" y="20.9">SWD_3.3V</text>
<text x="189" y="23.4">PA13/SWDIO</text>
<text x="211.8" y="18.3">100nF</text>
<text x="262.6" y="18.3">510R</text>
<text x="6.1" y="28.5">VOUT_3.3V</text>
<text x="27.7" y="28.5">VCC_3.3V</text>
<text x="44.2" y="27.2">轻触按键 3x6x2.5mm</text>
<text x="189" y="26">PA14/SWCLK</text>
<text x="242.3" y="28.5">VCC_3.3V</text>
<text x="262.6" y="32.3">510R</text>
<text x="91.2" y="48.8">VBAT</text>
<text x="91.2" y="51.4">PC13</text>
<text x="91.2" y="53.9">PC14</text>
<text x="144.5" y="53.9">PB9/IIC1_SDA</text>
<text x="149.6" y="48.8">VDD_3.3V</text>
<text x="191.5" y="50.1">VBAT</text>
<text x="191.5" y="52.6">PC13</text>
<text x="208" y="50.1">VCC_3.3V</text>
<text x="51.8" y="57.7">PD0-OSC_IN</text>
<text x="83.6" y="59">PD0-OSC_IN</text>
<text x="91.2" y="56.4">PC15</text>
<text x="144.5" y="59">BOOT0</text>
<text x="144.5" y="56.4">PB8/IIC1_SCL</text>
<text x="191.5" y="55.2">PC14</text>
<text x="191.5" y="57.7">PC15</text>
<text x="213.1" y="57.7">PB9</text>
<text x="21.3" y="62.8">20pF</text>
<text x="83.6" y="61.5">PD1-OSC_OUT6</text>
<text x="91.2" y="64.1">NRST</text>
<text x="144.5" y="64.1">PB6</text>
<text x="144.5" y="61.5">PB7</text>
<text x="191.5" y="60.2">PA0</text>
<text x="191.5" y="62.8">PA1</text>
<text x="191.5" y="65.3">PA2</text>
<text x="205.5" y="65.3">PB6/IIC1_SCL 7</text>
<text x="205.5" y="62.8">PB7/IIC1_SDA 6</text>
<text x="213.1" y="60.2">PB8</text>
<text x="37.8" y="67.9">8MHz</text>
<text x="84.8" y="69.1">VDD_3.3V</text>
<text x="91.2" y="71.7">PA0</text>
<text x="144.5" y="71.7">PB3</text>
<text x="144.5" y="69.1">PB4</text>
<text x="144.5" y="66.6">PB5</text>
<text x="191.5" y="67.9">PA3</text>
<text x="191.5" y="70.4">PA4</text>
<text x="213.1" y="67.9">PB5</text>
<text x="213.1" y="70.4">PB4</text>
<text x="238.5" y="71.7">CC1</text>
<text x="238.5" y="66.6">VCC_3.3VA4-B9</text>
<text x="285.5" y="71.7">CC2</text>
<text x="51.8" y="72.9">PD1-OSC_OUT</text>
<text x="91.2" y="74.2">PA1</text>
<text x="91.2" y="76.8">PA2</text>
<text x="144.5" y="74.2">PA15</text>
<text x="149.6" y="76.8">PA14/SWCLK</text>
<text x="191.5" y="72.9">PA5</text>
<text x="191.5" y="75.5">PA6</text>
<text x="213.1" y="72.9">PB3</text>
<text x="213.1" y="75.5">PA15</text>
<text x="21.3" y="78">20pF</text>
<text x="91.2" y="79.3">PA3</text>
<text x="91.2" y="81.8">PA4</text>
<text x="149.6" y="79.3">VDD_3.3V</text>
<text x="191.5" y="78">PA7</text>
<text x="191.5" y="80.6">PB0</text>
<text x="191.5" y="83.1">PB1</text>
<text x="213.1" y="78">PA12</text>
<text x="213.1" y="80.6">PA11</text>
<text x="213.1" y="83.1">PA10</text>
<text x="51.8" y="86.9">PC14</text>
<text x="91.2" y="84.4">PA5</text>
<text x="91.2" y="86.9">PA6</text>
<text x="91.2" y="89.5">PA7</text>
<text x="144.5" y="89.5">PA11</text>
<text x="144.5" y="86.9">PA12</text>
<text x="149.6" y="84.4">PA13/SWDIO</text>
<text x="191.5" y="85.6">PB10/IIC2_SCL</text>
<text x="191.5" y="88.2">PB11</text>
<text x="213.1" y="85.6">PA9</text>
<text x="213.1" y="88.2">PA8</text>
<text x="21.3" y="92">10pF</text>
<text x="91.2" y="92">PB0</text>
<text x="91.2" y="94.5">PB1</text>
<text x="144.5" y="94.5">PA9</text>
<text x="144.5" y="92">PA10</text>
<text x="196.6" y="90.7">NRST</text>
<text x="196.6" y="93.3">VCC_3.3V</text>
<text x="213.1" y="90.7">PB15</text>
<text x="213.1" y="93.3">PB14</text>
<text x="213.1" y="95.8">PB13</text>
<text x="257.6" y="90.5">MC-311D</text>
<text x="37.8" y="97.1">32.768kHz</text>
<text x="79.8" y="99.6">PB10/IIC2_SCL</text>
<text x="86.1" y="97.1">PB2/BOOT120</text>
<text x="144.5" y="99.6">PB15</text>
<text x="144.5" y="97.1">PA8</text>
<text x="213.1" y="98.3">PB12</text>
<text x="253.7" y="97.1">CC1</text>
<text x="263.9" y="100.9">5.1K</text>
<text x="21.3" y="107.2">10pF</text>
<text x="51.8" y="102.2">PC15</text>
<text x="79.8" y="102.2">PB11/IIC2_SDA</text>
<text x="86.1" y="107.2">VDD_3.3V</text>
<text x="144.5" y="107.2">PB12</text>
<text x="144.5" y="104.7">PB13</text>
<text x="144.5" y="102.2">PB14</text>
<text x="253.7" y="104.7">CC2</text>
<text x="101.3" y="112.3">STM32F103C8T6</text>
<text x="263.9" y="108.5">5.1K</text>
<text x="13.7" y="117.4">PB8/IIC1_SCL</text>
<text x="45.5" y="117.4">OLED_IIC1_SCL</text>
<text x="255" y="118.7">AM2</text>
<text x="13.7" y="122.5">PB9/IIC1_SDA</text>
<text x="45.5" y="122.5">OLED_IIC1_SDA</text>
<text x="256.3" y="123.7">PA0</text>
<text x="89.9" y="130.1">VCC_3.3V</text>
<text x="131.8" y="130.1">VDD_3.3V</text>
<text x="195.3" y="127.6">12V_VIN</text>
<text x="195.3" y="130.1">VCC_3.3V</text>
<text x="223.3" y="130.1">PB12</text>
<text x="255" y="131.4">AM1</text>
<text x="256.3" y="126.3">PA1</text>
<text x="31.5" y="132.6">GND</text>
<text x="31.5" y="135.2">VCC_3.3V</text>
<text x="31.5" y="137.7">OLED_IIC1_SCL</text>
<text x="115.3" y="137.7">100nF</text>
<text x="128" y="137.7">100nF</text>
<text x="195.3" y="135.2">AM2</text>
<text x="195.3" y="137.7">AM1</text>
<text x="195.3" y="132.6">GND</text>
<text x="223.3" y="132.6">PB13</text>
<text x="223.3" y="137.7">PB14</text>
<text x="244.9" y="136.4">PH2.0D-L-6P</text>
<text x="31.5" y="140.3">OLED_IIC1_SDA</text>
<text x="195.3" y="140.3">BM2</text>
<text x="195.3" y="142.8">BM1</text>
<text x="223.3" y="140.3">PB15</text>
<text x="255" y="142.8">BM1</text>
<text x="255" y="147.9">PB6</text>
<text x="255" y="155.5">BM2</text>
<text x="255" y="150.4">PB7</text>
<text x="87.4" y="161.8">PA9</text>
<text x="87.4" y="159.3">PA10</text>
<text x="244.9" y="160.6">PH2.0D-L-6P</text>
<text x="27.7" y="164.4">PB10/IIC2_SCL</text>
<text x="27.7" y="166.9">PB11/IIC2_SDA</text>
<text x="27.7" y="177.1">PB5</text>
<text x="70.9" y="178.4">BLUE_USART2_RX</text>
<text x="70.9" y="174.5">BLUE_USART2_TX</text>
<text x="103.9" y="178.4">PA2</text>
<text x="103.9" y="174.5">PA3</text>
<text x="87.4" y="189.8">BLUE_USART2_TX</text>
<text x="25.1" y="194.9">PA4</text>
<text x="25.1" y="197.4">PB4</text>
<text x="87.4" y="197.4">VCC_3.3V</text>
<text x="87.4" y="192.3">BLUE_USART2_RX</text>
</g>
<g font-size="2.3">
<text x="42.9" y="23.6">2</text>
<text x="49.3" y="23.6">1</text>
<text x="112.8" y="18.3">1</text>
<text x="112.8" y="20.9">3</text>
<text x="112.8" y="23.4">5</text>
<text x="119.1" y="18.3">2</text>
<text x="119.1" y="20.9">4</text>
<text x="119.1" y="23.4">6</text>
<text x="181.7" y="22.4">4</text>
<text x="184" y="23.6">3</text>
<text x="184" y="21.1">4</text>
<text x="181.7" y="30">1</text>
<text x="181.7" y="27.5">2</text>
<text x="181.7" y="24.9">3</text>
<text x="184" y="28.7">1</text>
<text x="184" y="26.2">2</text>
<text x="59.4" y="34.8">RESET</text>
<text x="157.2" y="33.6">BOOT</text>
<text x="224.5" y="33.6">SWD</text>
<text x="286.8" y="33.6">LED</text>
<text x="261.9" y="45.8" transform="rotate(-90 261.9 45.8)">4</text>
<text x="264.5" y="45.8" transform="rotate(-90 264.5 45.8)">3</text>
<text x="267" y="45.8" transform="rotate(-90 267 45.8)">2</text>
<text x="269.5" y="45.8" transform="rotate(-90 269.5 45.8)">1</text>
<text x="99.9" y="49">1</text>
<text x="99.9" y="51.6">2</text>
<text x="102.3" y="50.3">VBAT</text>
<text x="102.3" y="52.9">PC13-TAMPER-RTC</text>
<text x="131.1" y="50.3">VDD_3</text>
<text x="131.3" y="52.9">VSS_3</text>
<text x="139.6" y="51.6">47</text>
<text x="139.6" y="49">48</text>
<text x="184.2" y="51.6">1</text>
<text x="186.6" y="50.3">1</text>
<text x="186.6" y="52.9">2</text>
<text x="221.9" y="50.3">1</text>
<text x="221.9" y="52.9">2</text>
<text x="224.2" y="51.6">1</text>
<text x="99.9" y="54.1">3</text>
<text x="99.9" y="56.7">4</text>
<text x="99.9" y="59.2">5</text>
<text x="102.3" y="55.4">PC14-OSC32_IN</text>
<text x="102.3" y="57.9">PC15-OSC32_OUT</text>
<text x="134.1" y="57.9">PB8</text>
<text x="134.1" y="55.4">PB9</text>
<text x="139.6" y="59.2">44</text>
<text x="139.6" y="56.7">45</text>
<text x="139.6" y="54.1">46</text>
<text x="184.2" y="54.1">2</text>
<text x="184.2" y="56.7">3</text>
<text x="184.2" y="59.2">4</text>
<text x="186.6" y="55.4">3</text>
<text x="186.6" y="57.9">4</text>
<text x="221.9" y="55.4">3</text>
<text x="221.9" y="57.9">4</text>
<text x="224.2" y="54.1">2</text>
<text x="224.2" y="56.7">3</text>
<text x="224.2" y="59.2">4</text>
<text x="263.2" y="56.5" transform="rotate(-90 263.2 56.5)">SHIELD</text>
<text x="265.7" y="56.5" transform="rotate(-90 265.7 56.5)">SHIELD</text>
<text x="268.3" y="56.5" transform="rotate(-90 268.3 56.5)">SHIELD</text>
<text x="270.8" y="56.5" transform="rotate(-90 270.8 56.5)">SHIELD</text>
<text x="99.9" y="64.3">7</text>
<text x="102.3" y="60.5">PD0-OSC_IN</text>
<text x="102.3" y="63">PD1-OSC_OUT</text>
<text x="102.3" y="65.6">NRST</text>
<text x="130.7" y="60.5">BOOT0</text>
<text x="134.1" y="65.6">PB6</text>
<text x="134.1" y="63">PB7</text>
<text x="139.6" y="64.3">42</text>
<text x="139.6" y="61.7">43</text>
<text x="184.2" y="61.7">5</text>
<text x="184.2" y="64.3">6</text>
<text x="186.6" y="60.5">5</text>
<text x="186.6" y="63">6</text>
<text x="186.6" y="65.6">7</text>
<text x="221.9" y="60.5">5</text>
<text x="224.2" y="61.7">5</text>
<text x="224.2" y="64.3">6</text>
<text x="248.5" y="64.3">A1-B12</text>
<text x="258.5" y="65.6">GND</text>
<text x="271.3" y="65.3">SBU2</text>
<text x="279.1" y="64.3">B8</text>
<text x="98.7" y="71.9">10</text>
<text x="99.9" y="66.8">8</text>
<text x="99.9" y="69.4">9</text>
<text x="102.3" y="68.1">VSSA</text>
<text x="102.3" y="70.6">VDDA</text>
<text x="134.1" y="70.6">PB4</text>
<text x="134.1" y="68.1">PB5</text>
<text x="139.6" y="71.9">39</text>
<text x="139.6" y="69.4">40</text>
<text x="139.6" y="66.8">41</text>
<text x="184.2" y="66.8">7</text>
<text x="184.2" y="69.4">8</text>
<text x="184.2" y="71.9">9</text>
<text x="186.6" y="68.1">8</text>
<text x="186.6" y="70.6">9</text>
<text x="221.9" y="68.1">8</text>
<text x="221.9" y="70.6">9</text>
<text x="224.2" y="66.8">7</text>
<text x="224.2" y="69.4">8</text>
<text x="224.2" y="71.9">9</text>
<text x="253.3" y="71.9">A5</text>
<text x="258.5" y="68.1">VBUS</text>
<text x="272.3" y="68.1">DN2</text>
<text x="272.4" y="70.6">DP2</text>
<text x="279.3" y="71.9">B5</text>
<text x="279.3" y="69.4">B6 PA12</text>
<text x="279.3" y="66.8">B7 PA11</text>
<text x="98.7" y="74.4">11</text>
<text x="98.7" y="77">12</text>
<text x="102.3" y="73.2">PA0-WKUP</text>
<text x="102.3" y="75.7">PA1</text>
<text x="132.9" y="75.7">PA15</text>
<text x="134.1" y="73.2">PB3</text>
<text x="139.6" y="77">37</text>
<text x="139.6" y="74.4">38</text>
<text x="182.9" y="74.4">10</text>
<text x="182.9" y="77">11</text>
<text x="186.6" y="73.2">10</text>
<text x="186.6" y="75.7">11</text>
<text x="220.6" y="73.2">10</text>
<text x="220.6" y="75.7">11</text>
<text x="224.2" y="74.4">10</text>
<text x="224.2" y="77">11</text>
<text x="253.3" y="74.4">A6</text>
<text x="253.3" y="77">A7</text>
<text x="258.5" y="73.2">CC1</text>
<text x="258.5" y="75.7">DP1</text>
<text x="272.3" y="73.2">CC2</text>
<text x="279.3" y="77">B4-A9</text>
<text x="98.7" y="79.5">13</text>
<text x="98.7" y="82.1">14</text>
<text x="102.3" y="78.3">PA2</text>
<text x="102.3" y="80.8">PA3</text>
<text x="102.3" y="83.3">PA4</text>
<text x="131.1" y="80.8">VDD_2</text>
<text x="131.3" y="83.3">VSS_2</text>
<text x="132.9" y="78.3">PA14</text>
<text x="139.6" y="82.1">35</text>
<text x="139.6" y="79.5">36</text>
<text x="182.9" y="79.5">12</text>
<text x="182.9" y="82.1">13</text>
<text x="186.6" y="78.3">12</text>
<text x="186.6" y="80.8">13</text>
<text x="186.6" y="83.3">14</text>
<text x="220.6" y="78.3">12</text>
<text x="220.6" y="80.8">13</text>
<text x="220.6" y="83.3">14</text>
<text x="224.2" y="79.5">12</text>
<text x="224.2" y="82.1">13</text>
<text x="253.5" y="79.5">A8</text>
<text x="258.1" y="80.5">SBU1</text>
<text x="258.5" y="78.3">DN1</text>
<text x="270.6" y="78.3">VBUS</text>
<text x="271.8" y="80.8">GND</text>
<text x="279.3" y="79.5">B1-A12</text>
<text x="98.7" y="84.6">15</text>
<text x="98.7" y="87.1">16</text>
<text x="98.7" y="89.7">17</text>
<text x="102.3" y="85.9">PA5</text>
<text x="102.3" y="88.4">PA6</text>
<text x="132.9" y="88.4">PA12</text>
<text x="132.9" y="85.9">PA13</text>
<text x="139.6" y="89.7">32</text>
<text x="139.6" y="87.1">33</text>
<text x="139.6" y="84.6">34</text>
<text x="182.9" y="84.6">14</text>
<text x="182.9" y="87.1">15</text>
<text x="182.9" y="89.7">16</text>
<text x="186.6" y="85.9">15</text>
<text x="186.6" y="88.4">16</text>
<text x="220.6" y="85.9">15</text>
<text x="220.6" y="88.4">16</text>
<text x="224.2" y="84.6">14</text>
<text x="224.2" y="87.1">15</text>
<text x="224.2" y="89.7">16</text>
<text x="98.7" y="92.2">18</text>
<text x="98.7" y="94.8">19</text>
<text x="102.3" y="91">PA7</text>
<text x="102.3" y="93.5">PB0</text>
<text x="132.9" y="93.5">PA10</text>
<text x="132.9" y="91">PA11</text>
<text x="139.6" y="94.8">30</text>
<text x="139.6" y="92.2">31</text>
<text x="182.9" y="92.2">17</text>
<text x="182.9" y="94.8">18</text>
<text x="186.6" y="91">17</text>
<text x="186.6" y="93.5">18</text>
<text x="220.6" y="91">17</text>
<text x="220.6" y="93.5">18</text>
<text x="224.2" y="92.2">17</text>
<text x="224.2" y="94.8">18</text>
<text x="98.7" y="99.8">21</text>
<text x="102.3" y="96">PB1</text>
<text x="102.3" y="98.6">PB2</text>
<text x="102.3" y="101.1">PB10</text>
<text x="132.9" y="101.1">PB15</text>
<text x="134.1" y="98.6">PA8</text>
<text x="134.1" y="96">PA9</text>
<text x="139.6" y="99.8">28</text>
<text x="139.6" y="97.3">29</text>
<text x="182.9" y="97.3">19</text>
<text x="182.9" y="99.8">20</text>
<text x="186.6" y="96">19</text>
<text x="186.6" y="98.6">20</text>
<text x="220.6" y="96">19</text>
<text x="220.6" y="98.6">20</text>
<text x="224.2" y="97.3">19</text>
<text x="224.2" y="99.8">20</text>
<text x="98.7" y="102.4">22</text>
<text x="98.7" y="104.9">23</text>
<text x="98.7" y="107.5">24</text>
<text x="102.3" y="103.7">PB11</text>
<text x="102.3" y="106.2">VSS_1</text>
<text x="132.9" y="106.2">PB13</text>
<text x="132.9" y="103.7">PB14</text>
<text x="139.6" y="107.5">25</text>
<text x="139.6" y="104.9">26</text>
<text x="139.6" y="102.4">27</text>
<text x="63.2" y="109.8">Clock</text>
<text x="102.3" y="108.7">VDD_1</text>
<text x="132.9" y="108.7">PB12</text>
<text x="224.5" y="108.5">IO</text>
<text x="286.8" y="108.5">USB</text>
<text x="242.3" y="119.9">红</text>
<text x="250.1" y="118.9">1</text>
<text x="269" y="119.9">M+ Motor PWR</text>
<text x="164.8" y="122.5">MCU</text>
<text x="242.3" y="125">黄</text>
<text x="242.3" y="122.5">黑</text>
<text x="247.7" y="120.2">1</text>
<text x="247.7" y="122.7">2</text>
<text x="247.7" y="125.2">3</text>
<text x="250.1" y="121.4">2</text>
<text x="250.1" y="124">3</text>
<text x="269" y="122.5">GND</text>
<text x="269" y="125">Signal out1</text>
<text x="182.6" y="131.3">7</text>
<text x="182.6" y="128.8">8</text>
<text x="187.7" y="127.6">VM</text>
<text x="187.7" y="130.1">VCC</text>
<text x="210.6" y="131.3">7</text>
<text x="210.6" y="128.8">8</text>
<text x="215.6" y="127.6">PWMA PA11</text>
<text x="215.6" y="130.1">AIN2</text>
<text x="242.3" y="130.1">蓝</text>
<text x="242.3" y="127.6">绿</text>
<text x="247.7" y="127.8">4</text>
<text x="247.7" y="130.3">5</text>
<text x="250.1" y="126.5">4</text>
<text x="250.1" y="129.1">5</text>
<text x="250.1" y="131.6">6</text>
<text x="269" y="130.1">Encoder PWR</text>
<text x="269" y="127.6">Signal out2</text>
<text x="24.2" y="136.7">3</text>
<text x="24.2" y="134.1">4</text>
<text x="26.5" y="137.9">2</text>
<text x="26.5" y="135.4">3</text>
<text x="26.5" y="132.9">4</text>
<text x="182.6" y="136.4">5</text>
<text x="182.6" y="133.9">6</text>
<text x="187.7" y="132.6">GND</text>
<text x="187.7" y="135.2">AO1</text>
<text x="187.7" y="137.7">AO2</text>
<text x="210.6" y="136.4">5</text>
<text x="210.6" y="133.9">6</text>
<text x="215.6" y="132.6">AIN1</text>
<text x="215.6" y="135.2">STBY PB0</text>
<text x="215.6" y="137.7">BIN1</text>
<text x="242.3" y="132.6">白</text>
<text x="247.7" y="132.9">6</text>
<text x="269" y="132.6">M- Motor GND</text>
<text x="24.2" y="141.8">1</text>
<text x="24.2" y="139.2">2</text>
<text x="26.5" y="140.5">1</text>
<text x="182.6" y="141.5">3</text>
<text x="182.6" y="139">4</text>
<text x="187.7" y="140.3">BO2</text>
<text x="187.7" y="142.8">BO1</text>
<text x="210.6" y="141.5">3</text>
<text x="210.6" y="139">4</text>
<text x="215.6" y="140.3">BIN2</text>
<text x="215.6" y="142.8">PWMB PA8</text>
<text x="250.1" y="143">1</text>
<text x="54.4" y="147.9">OLED Screen</text>
<text x="182.6" y="146.6">1</text>
<text x="182.6" y="144">2</text>
<text x="187.7" y="145.3">GND</text>
<text x="210.6" y="146.6">1</text>
<text x="210.6" y="144">2</text>
<text x="215.6" y="145.3">GND</text>
<text x="242.5" y="146.6">蓝</text>
<text x="242.5" y="144.1">白</text>
<text x="242.5" y="149.1">绿</text>
<text x="247.7" y="144.3">1</text>
<text x="247.7" y="146.8">2</text>
<text x="247.7" y="149.4">3</text>
<text x="250.1" y="145.6">2</text>
<text x="250.1" y="148.1">3</text>
<text x="269" y="144.1">M- Motor GND</text>
<text x="269" y="146.6">Encoder PWR</text>
<text x="269" y="149.1">Signal out2</text>
<text x="242.5" y="151.7">黄</text>
<text x="242.5" y="154.2">黑</text>
<text x="247.7" y="151.9">4</text>
<text x="247.7" y="154.5">5</text>
<text x="250.1" y="150.6">4</text>
<text x="250.1" y="153.2">5</text>
<text x="250.1" y="155.7">6</text>
<text x="269" y="154.2">GND</text>
<text x="269" y="151.7">Signal out1</text>
<text x="13.7" y="160.6">8</text>
<text x="17.5" y="159.3">VCC</text>
<text x="17.5" y="161.8">GND</text>
<text x="75" y="160.8">3</text>
<text x="77.3" y="159.5">3 RXD</text>
<text x="216.9" y="159.3">TB6612</text>
<text x="242.5" y="156.8">红</text>
<text x="247.7" y="157">6</text>
<text x="269" y="156.8">M+ Motor PWR</text>
<text x="275.3" y="159.3">Motor Connector</text>
<text x="13.7" y="165.6">6</text>
<text x="13.7" y="163.1">7</text>
<text x="17.5" y="164.4">SCL</text>
<text x="17.5" y="166.9">SDA</text>
<text x="75" y="165.9">1</text>
<text x="75" y="163.3">2</text>
<text x="77.3" y="164.6">1 GND</text>
<text x="77.3" y="162.1">2 TXD</text>
<text x="13.7" y="173.3">3</text>
<text x="13.7" y="170.7">4</text>
<text x="13.7" y="168.2">5</text>
<text x="17.5" y="169.5">XDA</text>
<text x="17.5" y="172">XCL</text>
<text x="101.3" y="168.2">USART</text>
<text x="13.7" y="178.3">1</text>
<text x="13.7" y="175.8">2</text>
<text x="17.5" y="174.5">FSYNCAD0</text>
<text x="17.5" y="177.1">INT</text>
<text x="42.9" y="178.4">MPU6050</text>
<text x="75" y="191.3">5</text>
<text x="75" y="188.7">6</text>
<text x="77.3" y="190">5 RXD</text>
<text x="77.3" y="187.5">6 STATEPB1</text>
<text x="12.8" y="196.4">3</text>
<text x="12.8" y="193.8">4</text>
<text x="15.1" y="197.6">2 EC</text>
<text x="15.1" y="195.1">3 TR</text>
<text x="15.1" y="192.6">4 VCC</text>
<text x="75" y="196.4">3</text>
<text x="75" y="193.8">4</text>
<text x="77.3" y="197.6">2 VCC</text>
<text x="77.3" y="195.1">3 GND</text>
<text x="77.3" y="192.6">4 TXD</text>
<text x="12.8" y="201.4">1</text>
<text x="12.8" y="198.9">2</text>
<text x="15.1" y="200.2">1 GND</text>
<text x="42.9" y="201.2">ultrasonic</text>
<text x="75" y="201.4">1</text>
<text x="75" y="198.9">2</text>
<text x="77.3" y="200.2">1 EN</text>
<text x="101.3" y="202.5">BlueTooth</text>
</g>
</svg>
